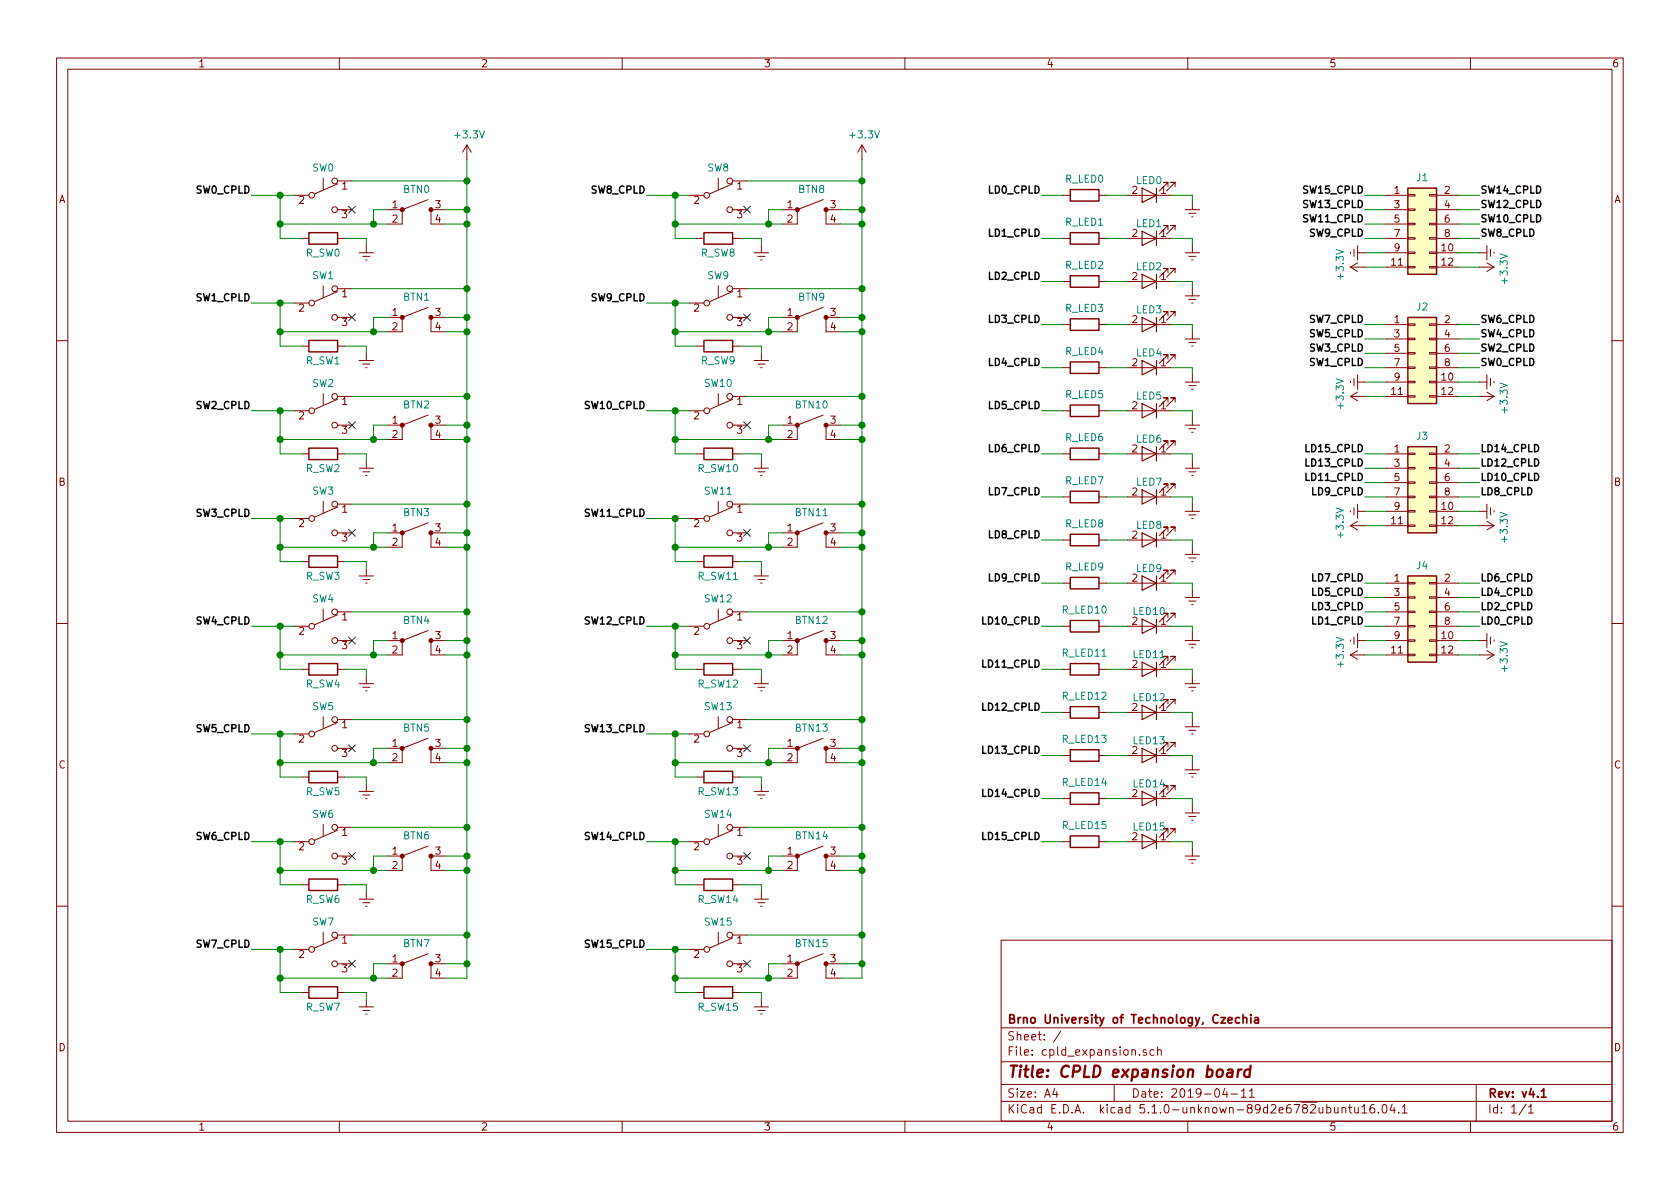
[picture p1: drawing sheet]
<svg xmlns="http://www.w3.org/2000/svg" width="297mm" height="210mm" viewBox="0 0 297 210" stroke-linecap="round" stroke-linejoin="round" font-family="sans-serif">
<g fill="none" stroke="#840000" stroke-width=".18">
<path d="M10 10.3h277v189.9h-277zM12 12.2h273v186.1h-273zM60 10.3v1.9M110 10.3v1.9M160 10.3v1.9M210 10.3v1.9M260 10.3v1.9M52.1 34.5h2.5M57.1 31.5v2M59.7 37.1h2.5M59.7 32.5l-4.1 1.8M59.7 32h2.5"/>
<path d="M68.6 37.1h2.5M71.1 37.1v2.5h-2.5M75.7 35.3l-4.6 1.8M78.7 37.1h-2.5v2.5h2.5M82.5 25.6l-.7 1.3M82.5 25.6v2.6M82.5 25.6l.8 1.3M121.9 34.5h2.6M127 31.5v2M129.5 37.1h2.6M129.5 32h2.6M129.5 32.5l-4 1.8"/>
<path d="M138.4 37.1h2.6M141 37.1v2.5h-2.6M145.5 35.3l-4.5 1.8M148.6 37.1h-2.6v2.5h2.6M152.4 25.6l-.8 1.3M152.4 25.6v2.6M152.4 25.6l.8 1.3M188 34.5h1.2M194.3 34.5h1.3M199.4 34.5h7.6M206.5 33v-.7h-.8h.8l-1.5 1.5M207.8 33v-.7h-.8h.8l-1.6 1.5"/>
<path d="M209.5 37.1h2.6M210.2 37.7h1.3M210.7 38.3h.2M210.8 35.8v1.3M245.1 34.5h3.8M245.1 37.1h3.8M245.1 39.6h3.8M248.9 39.5h1.3v.2h-1.3zM248.9 37h1.3v.2h-1.3zM248.9 34.4h1.3v.3h-1.3zM252.7 39.5h1.3v.2h-1.3zM252.7 37h1.3v.2h-1.3z"/>
<path d="M252.7 34.4h1.3v.3h-1.3zM254 34.5h3.8M254 37.1h3.8M254 39.6h3.8M52.1 53.6h2.5M53.3 42.2h1.3M57.1 50.5v2.1M59.7 42.2h1.3M59.7 51.6l-4.1 1.7M59.7 51h2.5M59.7 56.1h2.5M63.5 44.7h2.5"/>
<path d="M64.1 45.3h1.3M64.6 46h.3M64.8 43.4v1.3M68.6 56.1h2.5M71.1 56.1v2.6h-2.5M75.7 54.4l-4.6 1.7M78.7 56.1h-2.5v2.6h2.5M121.9 53.6h2.6M123.2 42.2h1.3M127 50.5v2.1M129.5 42.2h1.3M129.5 51h2.6"/>
<path d="M129.5 56.1h2.6M129.5 51.6l-4 1.7M133.3 44.7h2.6M134 45.3h1.3M134.5 46h.2M134.6 43.4v1.3M138.4 56.1h2.6M141 56.1v2.6h-2.6M145.5 54.4l-4.5 1.7M148.6 56.1h-2.6v2.6h2.6M188 57.4h1.2M188 42.2h1.2"/>
<path d="M188 49.8h1.2M194.3 57.4h1.3M194.3 42.2h1.3M194.3 49.8h1.3M199.4 57.4h7.6M199.4 42.2h7.6M199.4 49.8h7.6M206.5 55.9v-.8h-.8h.8l-1.5 1.5M206.5 48.3v-.8h-.8h.8l-1.5 1.5M206.5 40.6v-.7h-.8h.8l-1.5 1.5M207.8 55.9v-.8h-.8h.8l-1.6 1.5M207.8 48.3v-.8h-.8h.8l-1.6 1.5"/>
<path d="M207.8 40.6v-.7h-.8h.8l-1.6 1.5M209.5 44.7h2.6M209.5 59.9h2.6M209.5 52.3h2.6M210.2 45.3h1.3M210.2 53h1.3M210.7 53.6h.2M210.7 46h.2M210.8 43.4v1.3M210.8 51v1.3M210.8 58.7v1.2M238.8 44.6v.2"/>
<path d="M238.8 47.2h2.5M238.8 47.2l1.2 .8M239.4 44.1v1.2M240 43.4v2.6M240 44.7h1.3M240 46.5l-1.2 .7M245.1 47.2h3.8M245.1 44.7h3.8M245.1 57.4h3.8M245.1 59.9h3.8M245.1 42.2h3.8M248.9 59.8h1.3v.3h-1.3z"/>
<path d="M248.9 57.3h1.3v.2h-1.3zM248.9 47.1h1.3v.3h-1.3zM248.9 44.6h1.3v.2h-1.3zM248.9 42h1.3v.3h-1.3zM252.7 59.8h1.3v.3h-1.3zM252.7 57.3h1.3v.2h-1.3zM252.7 47.1h1.3v.3h-1.3zM252.7 44.6h1.3v.2h-1.3zM252.7 42h1.3v.3h-1.3zM254 47.2h3.8M254 44.7h3.8M254 57.4h3.8"/>
<path d="M254 59.9h3.8M254 42.2h3.8M261.6 47.2h2.6M261.6 44.7h1.3M262.9 43.4v2.6M262.9 46.5l1.3 .7M263.5 44.1v1.2M264.2 44.6v.2M264.2 47.2l-1.3 .8M10 60.2h2M52.1 72.6h2.5M53.3 61.2h1.3"/>
<path d="M57.1 69.6v2M59.7 70.1h2.5M59.7 61.2h1.3M59.7 75.2h2.5M59.7 70.6l-4.1 1.8M63.5 63.7h2.5M64.1 64.4h1.3M64.6 65h.3M64.8 62.5v1.2M68.6 75.2h2.5M71.1 75.2v2.5h-2.5M75.7 73.4l-4.6 1.8"/>
<path d="M78.7 75.2h-2.5v2.5h2.5M121.9 72.6h2.6M123.2 61.2h1.3M127 69.6v2M129.5 70.1h2.6M129.5 61.2h1.3M129.5 75.2h2.6M129.5 70.6l-4 1.8M133.3 63.7h2.6M134 64.4h1.3M134.5 65h.2M134.6 62.5v1.2"/>
<path d="M138.4 75.2h2.6M141 75.2v2.5h-2.6M145.5 73.4l-4.5 1.8M148.6 75.2h-2.6v2.5h2.6M188 65h1.2M188 72.6h1.2M194.3 65h1.3M194.3 72.6h1.3M199.4 65h7.6M199.4 72.6h7.6M206.5 78.7v-.7h-.8h.8l-1.5 1.5M206.5 71.1v-.7h-.8h.8l-1.5 1.5"/>
<path d="M206.5 63.5v-.8h-.8h.8l-1.5 1.6M207.8 78.7v-.7h-.8h.8l-1.6 1.5M207.8 71.1v-.7h-.8h.8l-1.6 1.5M207.8 63.5v-.8h-.8h.8l-1.6 1.6M209.5 67.6h2.6M209.5 75.2h2.6M210.2 75.8h1.3M210.2 68.2h1.3M210.2 60.6h1.3M210.7 61.2h.2M210.7 76.4h.2M210.7 68.8h.2"/>
<path d="M210.8 66.3v1.3M210.8 73.9v1.3M238.8 67.4v.3M238.8 70.1h2.5M238.8 70.1l1.2 .8M239.4 66.9v1.3M240 66.3v2.5M240 67.6h1.3M240 69.3l-1.2 .8M245.1 67.6h3.8M245.1 70.1h3.8M245.1 62.5h3.8"/>
<path d="M245.1 65h3.8M248.9 70h1.3v.2h-1.3zM248.9 67.4h1.3v.3h-1.3zM248.9 64.9h1.3v.2h-1.3zM248.9 62.4h1.3v.2h-1.3zM252.7 70h1.3v.2h-1.3zM252.7 67.4h1.3v.3h-1.3zM252.7 64.9h1.3v.2h-1.3zM252.7 62.4h1.3v.2h-1.3zM254 67.6h3.8M254 70.1h3.8M254 62.5h3.8"/>
<path d="M254 65h3.8M261.6 67.6h1.3M261.6 70.1h2.6M262.9 66.3v2.5M262.9 69.3l1.3 .8M263.5 66.9v1.3M264.2 67.4v.3M264.2 70.1l-1.3 .8M285 60.2h2M52.1 91.7h2.5M53.3 99.3h1.3M53.3 80.3h1.3"/>
<path d="M57.1 88.6v2.1M59.7 99.3h1.3M59.7 80.3h1.3M59.7 89.7l-4.1 1.7M59.7 89.1h2.5M59.7 94.2h2.5M63.5 82.8h2.5M64.1 83.4h1.3M64.6 84.1h.3M64.8 81.5v1.3M68.6 94.2h2.5M71.1 94.2v2.6h-2.5"/>
<path d="M75.7 92.5l-4.6 1.7M78.7 94.2h-2.5v2.6h2.5M121.9 91.7h2.6M123.2 99.3h1.3M123.2 80.3h1.3M127 88.6v2.1M129.5 99.3h1.3M129.5 80.3h1.3M129.5 89.1h2.6M129.5 94.2h2.6M129.5 89.7l-4 1.7M133.3 82.8h2.6"/>
<path d="M134 83.4h1.3M134.5 84.1h.2M134.6 81.5v1.3M138.4 94.2h2.6M141 94.2v2.6h-2.6M145.5 92.5l-4.5 1.7M148.6 94.2h-2.6v2.6h2.6M188 80.3h1.2M188 87.9h1.2M188 95.5h1.2M194.3 80.3h1.3M194.3 87.9h1.3"/>
<path d="M194.3 95.5h1.3M199.4 80.3h7.6M199.4 87.9h7.6M199.4 95.5h7.6M206.5 94v-.8h-.8h.8l-1.5 1.5M206.5 86.4v-.8h-.8h.8l-1.5 1.5M207.8 94v-.8h-.8h.8l-1.6 1.5M207.8 86.4v-.8h-.8h.8l-1.6 1.5M209.5 90.4h2.6M209.5 98h2.6M209.5 82.8h2.6M210.2 98.7h1.3"/>
<path d="M210.2 91.1h1.3M210.2 83.4h1.3M210.7 99.3h.2M210.7 91.7h.2M210.7 84.1h.2M210.8 81.5v1.3M210.8 89.1v1.3M210.8 96.8v1.2M238.8 90.3v.2M238.8 93h2.5M238.8 93l1.2 .7M239.4 89.8v1.3"/>
<path d="M240 89.1v2.6M240 90.4h1.3M240 92.2l-1.2 .8M245.1 90.4h3.8M245.1 93h3.8M245.1 80.3h3.8M245.1 82.8h3.8M245.1 85.3h3.8M245.1 87.9h3.8M248.9 92.8h1.3v.3h-1.3zM248.9 90.3h1.3v.2h-1.3zM248.9 87.8h1.3v.2h-1.3z"/>
<path d="M248.9 85.2h1.3v.3h-1.3zM248.9 82.7h1.3v.2h-1.3zM248.9 80.1h1.3v.3h-1.3zM252.7 92.8h1.3v.3h-1.3zM252.7 90.3h1.3v.2h-1.3zM252.7 87.8h1.3v.2h-1.3zM252.7 85.2h1.3v.3h-1.3zM252.7 82.7h1.3v.2h-1.3zM252.7 80.1h1.3v.3h-1.3zM254 90.4h3.8M254 93h3.8M254 80.3h3.8"/>
<path d="M254 82.8h3.8M254 85.3h3.8M254 87.9h3.8M261.6 90.4h1.3M261.6 93h2.6M262.9 89.1v2.6M262.9 92.2l1.3 .8M263.5 89.8v1.3M264.2 90.3v.2M264.2 93l-1.3 .7M10 110.3h2M52.1 110.7h2.5"/>
<path d="M53.3 118.4h1.3M57.1 107.7v2M59.7 113.3h2.5M59.7 118.4h1.3M59.7 108.2h2.5M59.7 108.7l-4.1 1.8M63.5 101.8h2.5M64.1 102.5h1.3M64.6 103.1h.3M64.8 100.6v1.2M64.8 119.6v1.3M68.6 113.3h2.5"/>
<path d="M71.1 113.3v2.5h-2.5M75.7 111.5l-4.6 1.8M78.7 113.3h-2.5v2.5h2.5M121.9 110.7h2.6M123.2 118.4h1.3M127 107.7v2M129.5 113.3h2.6M129.5 118.4h1.3M129.5 108.2h2.6M129.5 108.7l-4 1.8M133.3 101.8h2.6M134 102.5h1.3"/>
<path d="M134.5 103.1h.2M134.6 100.6v1.2M134.6 119.6v1.3M138.4 113.3h2.6M141 113.3v2.5h-2.6M145.5 111.5l-4.5 1.8M148.6 113.3h-2.6v2.5h2.6M188 118.4h1.2M188 103.1h1.2M188 110.7h1.2M194.3 118.4h1.3M194.3 103.1h1.3"/>
<path d="M194.3 110.7h1.3M199.4 118.4h7.6M199.4 103.1h7.6M199.4 110.7h7.6M206.5 116.8v-.7h-.8h.8l-1.5 1.5M206.5 109.2v-.7h-.8h.8l-1.5 1.5M206.5 101.6v-.8h-.8h.8l-1.5 1.6M207.8 116.8v-.7h-.8h.8l-1.6 1.5M207.8 109.2v-.7h-.8h.8l-1.6 1.5M207.8 101.6v-.8h-.8h.8l-1.6 1.6M209.5 113.3h2.6M209.5 105.7h2.6"/>
<path d="M210.2 113.9h1.3M210.2 106.3h1.3M210.7 114.5h.2M210.7 106.9h.2M210.8 104.4v1.3M210.8 112v1.3M210.8 119.6v1.3M238.8 113.2v.2M238.8 115.8h2.5M238.8 115.8l1.2 .8M239.4 112.6v1.3M240 113.3h1.3"/>
<path d="M240 112v2.5M240 115.1l-1.2 .7M245.1 113.3h3.8M245.1 115.8h3.8M245.1 103.1h3.8M245.1 105.7h3.8M245.1 108.2h3.8M245.1 110.7h3.8M248.9 115.7h1.3v.2h-1.3zM248.9 113.2h1.3v.2h-1.3zM248.9 110.6h1.3v.3h-1.3zM248.9 108.1h1.3v.2h-1.3z"/>
<path d="M248.9 105.5h1.3v.3h-1.3zM248.9 103h1.3v.2h-1.3zM252.7 115.7h1.3v.2h-1.3zM252.7 113.2h1.3v.2h-1.3zM252.7 110.6h1.3v.3h-1.3zM252.7 108.1h1.3v.2h-1.3zM252.7 105.5h1.3v.3h-1.3zM252.7 103h1.3v.2h-1.3zM254 113.3h3.8M254 115.8h3.8M254 103.1h3.8M254 105.7h3.8"/>
<path d="M254 108.2h3.8M254 110.7h3.8M261.6 113.3h1.3M261.6 115.8h2.6M262.9 112v2.5M262.9 115.1l1.3 .7M263.5 112.6v1.3M264.2 113.2v.2M264.2 115.8l-1.3 .8M285 110.3h2M52.1 129.8h2.5M53.3 137.4h1.3"/>
<path d="M57.1 126.7v2.1M59.7 137.4h1.3M59.7 127.8l-4.1 1.7M59.7 127.2h2.5M59.7 132.3h2.5M63.5 120.9h2.5M63.5 139.9h2.5M64.1 121.5h1.3M64.6 122.2h.3M64.8 138.7v1.2M68.6 132.3h2.5M71.1 132.3v2.6h-2.5"/>
<path d="M75.7 130.6l-4.6 1.7M78.7 132.3h-2.5v2.6h2.5M121.9 129.8h2.6M123.2 137.4h1.3M127 126.7v2.1M129.5 137.4h1.3M129.5 127.2h2.6M129.5 132.3h2.6M129.5 127.8l-4 1.7M133.3 120.9h2.6M133.3 139.9h2.6M134 121.5h1.3"/>
<path d="M134.5 122.2h.2M134.6 138.7v1.2M138.4 132.3h2.6M141 132.3v2.6h-2.6M145.5 130.6l-4.5 1.7M148.6 132.3h-2.6v2.6h2.6M188 133.6h1.2M188 126h1.2M194.3 133.6h1.3M194.3 126h1.3M199.4 133.6h7.6M199.4 126h7.6"/>
<path d="M206.5 139.7v-.8h-.8h.8l-1.5 1.6M206.5 132.1v-.8h-.8h.8l-1.5 1.5M206.5 124.5v-.8h-.8h.8l-1.5 1.5M207.8 139.7v-.8h-.8h.8l-1.6 1.6M207.8 132.1v-.8h-.8h.8l-1.6 1.5M207.8 124.5v-.8h-.8h.8l-1.6 1.5M209.5 136.1h2.6M209.5 128.5h2.6M209.5 120.9h2.6M210.2 136.8h1.3M210.2 129.2h1.3M210.2 121.5h1.3"/>
<path d="M210.7 137.4h.2M210.7 129.8h.2M210.7 122.2h.2M210.8 127.2v1.3M210.8 134.9v1.2M52.1 148.8h2.5M53.3 156.5h1.3M57.1 145.8v2M59.7 151.4h2.5M59.7 156.5h1.3M59.7 146.8l-4.1 1.8M59.7 146.3h2.5"/>
<path d="M63.5 159h2.5M64.1 140.6h1.3M64.1 159.6h1.3M64.6 141.2h.3M64.8 157.7v1.3M68.6 151.4h2.5M71.1 151.4v2.5h-2.5M75.7 149.6l-4.6 1.8M78.7 151.4h-2.5v2.5h2.5M121.9 148.8h2.6M123.2 156.5h1.3M127 145.8v2"/>
<path d="M129.5 151.4h2.6M129.5 156.5h1.3M129.5 146.3h2.6M129.5 146.8l-4 1.8M133.3 159h2.6M134 140.6h1.3M134 159.6h1.3M134.5 141.2h.2M134.6 157.7v1.3M138.4 151.4h2.6M141 151.4v2.5h-2.6M145.5 149.6l-4.5 1.8"/>
<path d="M148.6 151.4h-2.6v2.5h2.6M188 148.8h1.2M188 141.2h1.2M194.3 148.8h1.3M194.3 141.2h1.3M199.4 148.8h7.6M199.4 141.2h7.6M206.5 147.3v-.7h-.8h.8l-1.5 1.5M207.8 147.3v-.7h-.8h.8l-1.6 1.5M209.5 151.4h2.6M209.5 143.8h2.6M210.2 152h1.3"/>
<path d="M210.2 144.4h1.3M210.7 152.6h.2M210.7 145h.2M210.8 142.5v1.3M210.8 150.1v1.3M10 160.2h2M52.1 167.9h2.5M53.3 175.5h1.3M57.1 164.8v2.1M59.7 175.5h1.3M59.7 165.9l-4.1 1.7M59.7 165.3h2.5"/>
<path d="M59.7 170.4h2.5M63.5 178h2.5M64.1 178.7h1.3M64.6 160.3h.3M64.6 179.3h.3M64.8 176.8v1.2M68.6 170.4h2.5M71.1 170.4v2.6h-2.5M75.7 168.7l-4.6 1.7M78.7 170.4h-2.5v2.6h2.5M121.9 167.9h2.6M123.2 175.5h1.3"/>
<path d="M127 164.8v2.1M129.5 175.5h1.3M129.5 165.3h2.6M129.5 170.4h2.6M129.5 165.9l-4 1.7M133.3 178h2.6M134 178.7h1.3M134.5 160.3h.2M134.5 179.3h.2M134.6 176.8v1.2M138.4 170.4h2.6M141 170.4v2.6h-2.6"/>
<path d="M145.5 168.7l-4.5 1.7M148.6 170.4h-2.6v2.6h2.6M177 166.3h108v32h-108zM285 160.2h2M60 198.3v1.9M110 198.3v1.9M160 198.3v1.9M177 194.8h108M177 191.8h108M177 187.8h108M177 181.8h108M186.5 192.5l-.4 1h1"/>
<path d="M186.8 193v1M187.6 182.3l-1.3 2M197 191.8v3M201.5 186.5v.1M202.7 185.7a.37 .37 0 0 0-.6 .1l.1 .2 .5 .2 .1 .1-.3 .3-.4-.1M204 185.7l-.4-.1-.3 .3 .1 .6 .2 .1 .4-.1M204.7 185.7a.37 .37 0 0 1 .6 .1v.8M204.7 185.1v1.5M210 198.3v1.9M216.6 192.5l-.4 1h.9M216.9 193v1M217.7 193.5h1.1"/>
<path d="M219.5 193l.4-.5v1.5M219.5 194h.8M220.9 193l.4-.5v1.5M220.9 194h.9M235.9 195.8l.1 .9 .4 .1 .2-.1M236.6 195.8v1M237.3 196l.1-.1a.37 .37 0 0 1 .5 .1v.8M237.3 195.8v1M238.4 195.8h.6M238.7 195.3v1.3l.3 .2M239.5 195.8l.1 .9 .3 .1 .3-.1M240.2 195.8v1"/>
<path d="M240.8 195.8l.4-.5v1.5M240.8 196.8h.9M242.9 195.3a.59 .59 0 0 0-.7 .7l.1 .7 .2 .1 .5-.1 .1-.5-.2-.2-.4-.1-.3 .3M243.7 196.7v.1M244.5 195.5l.4-.2a.94 .94 0 0 1 0 1.5l-.5-.3v-.6zM246.2 195.2l-.4 1.1h.9M246.5 195.8v1M247.3 196.7v.1M247.9 195.8l.5-.5v1.5M247.9 196.8h.9M260 198.3v1.9M261 191.8v6.5"/>
<path d="M269.8 195.2l-1.2 2M270.3 195.8l.4-.5v1.5M270.3 196.8h.8"/>
<circle cx="55.1" cy="34.5" r=".51"/>
<circle cx="59.2" cy="32" r=".51"/>
<circle cx="59.2" cy="37.1" r=".51"/>
<circle cx="125" cy="34.5" r=".51"/>
<circle cx="129" cy="37.1" r=".51"/>
<circle cx="129" cy="32" r=".51"/>
<circle cx="55.1" cy="53.6" r=".51"/>
<circle cx="59.2" cy="56.1" r=".51"/>
<circle cx="59.2" cy="51" r=".51"/>
<circle cx="125" cy="53.6" r=".51"/>
<circle cx="129" cy="56.1" r=".51"/>
<circle cx="129" cy="51" r=".51"/>
<circle cx="55.1" cy="72.6" r=".51"/>
<circle cx="59.2" cy="75.2" r=".51"/>
<circle cx="59.2" cy="70.1" r=".51"/>
<circle cx="125" cy="72.6" r=".51"/>
<circle cx="129" cy="70.1" r=".51"/>
<circle cx="129" cy="75.2" r=".51"/>
<circle cx="55.1" cy="91.7" r=".51"/>
<circle cx="59.2" cy="94.2" r=".51"/>
<circle cx="59.2" cy="89.1" r=".51"/>
<circle cx="125" cy="91.7" r=".51"/>
<circle cx="129" cy="89.1" r=".51"/>
<circle cx="129" cy="94.2" r=".51"/>
<circle cx="55.1" cy="110.7" r=".51"/>
<circle cx="59.2" cy="108.2" r=".51"/>
<circle cx="59.2" cy="113.3" r=".51"/>
<circle cx="125" cy="110.7" r=".51"/>
<circle cx="129" cy="108.2" r=".51"/>
<circle cx="129" cy="113.3" r=".51"/>
<circle cx="55.1" cy="129.8" r=".51"/>
<circle cx="59.2" cy="127.2" r=".51"/>
<circle cx="59.2" cy="132.3" r=".51"/>
<circle cx="125" cy="129.8" r=".51"/>
<circle cx="129" cy="127.2" r=".51"/>
<circle cx="129" cy="132.3" r=".51"/>
<circle cx="55.1" cy="148.8" r=".51"/>
<circle cx="59.2" cy="151.4" r=".51"/>
<circle cx="59.2" cy="146.3" r=".51"/>
<circle cx="125" cy="148.8" r=".51"/>
<circle cx="129" cy="151.4" r=".51"/>
<circle cx="129" cy="146.3" r=".51"/>
<circle cx="55.1" cy="167.9" r=".51"/>
<circle cx="59.2" cy="170.4" r=".51"/>
<circle cx="59.2" cy="165.3" r=".51"/>
<circle cx="125" cy="167.9" r=".51"/>
<circle cx="129" cy="170.4" r=".51"/>
<circle cx="129" cy="165.3" r=".51"/>
</g>
<path d="M219.8 179.4v1.5M221.2 179.4v.2M221.2 179.9v1M219.2 180l-.5-.1-.3 .3 .2 .6h.6M219.8 180.1l.1-.1a.37 .37 0 0 1 .5 .1v.8M221.9 180h.5l.1 .9M222.5 180.3l-.5 .1a.29 .29 0 0 0-.2 .2 .29 .29 0 0 0 .2 .3l.5-.1M272.5 193l.4-.5v1.5M272.5 194h.9" fill="none" stroke="#840000" stroke-width=".3"/>
<path d="M217.1 189.2h.8l-.1 1.2M217.9 189.6l-.7 .1a.41 .41 0 0 0-.3 .3 .41 .41 0 0 0 .2 .4l.7-.1M218.9 189.1l-.1 1.3M219.5 189.1a.55 .55 0 0 0-.6 .4M221 189.2a.68 .68 0 0 0-1 .3v.8l.3 .1 .6-.1M221.1 188.4l-.2 2" fill="none" stroke="#840000" stroke-width=".41"/>
<g fill="none" stroke="#008400" stroke-width=".18">
<path d="M44.4 34.5h7.7M49.5 34.5v7.7h3.8M49.5 39.6h19.1M62.2 32h20.3M68.6 37.1h-2.6v2.5M78.7 37.1h3.8M78.7 39.6h3.8M82.5 28.2v144.8h-3.8M114.3 34.5h7.6M119.4 34.5v7.7h3.8M119.4 39.6h19M132.1 32h20.3"/>
<path d="M138.4 37.1h-2.5v2.5M148.6 37.1h3.8M148.6 39.6h3.8M152.4 28.2v144.8h-3.8M184.1 34.5h3.9M195.6 34.5h3.8M207 34.5h3.8v1.3M241.3 34.5h3.8M241.3 37.1h3.8M241.3 39.6h3.8M257.8 34.5h3.8M257.8 37.1h3.8"/>
<path d="M257.8 39.6h3.8M44.4 53.6h7.7M49.5 53.6v7.6h3.8M49.5 58.7h19.1M61 42.2h3.8v1.2M62.2 51h20.3M68.6 56.1h-2.6v2.6M78.7 56.1h3.8M78.7 58.7h3.8M114.3 53.6h7.6M119.4 58.7h19M119.4 53.6v7.6h3.8"/>
<path d="M130.8 42.2h3.8v1.2M132.1 51h20.3M138.4 56.1h-2.5v2.6M148.6 56.1h3.8M148.6 58.7h3.8M184.1 42.2h3.9M184.1 49.8h3.9M184.1 57.4h3.9M195.6 42.2h3.8M195.6 49.8h3.8M195.6 57.4h3.8M207 42.2h3.8v1.2"/>
<path d="M207 49.8h3.8v1.2M207 57.4h3.8v1.3M241.3 42.2h3.8M241.3 57.4h3.8M241.3 59.9h3.8M241.3 44.7h3.8M241.3 47.2h3.8M257.8 42.2h3.8M257.8 57.4h3.8M257.8 59.9h3.8M257.8 44.7h3.8M257.8 47.2h3.8"/>
<path d="M44.4 72.6h7.7M49.5 72.6v7.7h3.8M49.5 77.7h19.1M61 61.2h3.8v1.3M62.2 70.1h20.3M68.6 75.2h-2.6v2.5M78.7 75.2h3.8M78.7 77.7h3.8M114.3 72.6h7.6M119.4 72.6v7.7h3.8M119.4 77.7h19M130.8 61.2h3.8v1.3"/>
<path d="M132.1 70.1h20.3M138.4 75.2h-2.5v2.5M148.6 75.2h3.8M148.6 77.7h3.8M184.1 65h3.9M184.1 72.6h3.9M195.6 65h3.8M195.6 72.6h3.8M207 65h3.8v1.3M207 72.6h3.8v1.3M241.3 65h3.8M241.3 62.5h3.8"/>
<path d="M241.3 70.1h3.8M241.3 67.6h3.8M257.8 65h3.8M257.8 62.5h3.8M257.8 70.1h3.8M257.8 67.6h3.8M44.4 91.7h7.7M49.5 91.7v7.6h3.8M49.5 96.8h19.1M61 80.3h3.8v1.2M61 99.3h3.8v1.3M62.2 89.1h20.3"/>
<path d="M68.6 94.2h-2.6v2.6M78.7 94.2h3.8M78.7 96.8h3.8M114.3 91.7h7.6M119.4 96.8h19M119.4 91.7v7.6h3.8M130.8 80.3h3.8v1.2M130.8 99.3h3.8v1.3M132.1 89.1h20.3M138.4 94.2h-2.5v2.6M148.6 94.2h3.8M148.6 96.8h3.8"/>
<path d="M184.1 80.3h3.9M184.1 87.9h3.9M184.1 95.5h3.9M195.6 80.3h3.8M195.6 87.9h3.8M195.6 95.5h3.8M207 80.3h3.8v1.2M207 87.9h3.8v1.2M207 95.5h3.8v1.3M241.3 80.3h3.8M241.3 87.9h3.8M241.3 82.8h3.8"/>
<path d="M241.3 85.3h3.8M241.3 93h3.8M241.3 90.4h3.8M257.8 80.3h3.8M257.8 87.9h3.8M257.8 82.8h3.8M257.8 85.3h3.8M257.8 93h3.8M257.8 90.4h3.8M44.4 110.7h7.7M49.5 110.7v7.7h3.8M49.5 115.8h19.1"/>
<path d="M61 118.4h3.8v1.2M62.2 108.2h20.3M68.6 113.3h-2.6v2.5M78.7 113.3h3.8M78.7 115.8h3.8M114.3 110.7h7.6M119.4 110.7v7.7h3.8M119.4 115.8h19M130.8 118.4h3.8v1.2M132.1 108.2h20.3M138.4 113.3h-2.5v2.5M148.6 113.3h3.8"/>
<path d="M148.6 115.8h3.8M184.1 103.1h3.9M184.1 110.7h3.9M184.1 118.4h3.9M195.6 103.1h3.8M195.6 110.7h3.8M195.6 118.4h3.8M207 103.1h3.8v1.3M207 110.7h3.8v1.3M207 118.4h3.8v1.2M241.3 103.1h3.8M241.3 110.7h3.8"/>
<path d="M241.3 105.7h3.8M241.3 108.2h3.8M241.3 113.3h3.8M241.3 115.8h3.8M257.8 103.1h3.8M257.8 110.7h3.8M257.8 105.7h3.8M257.8 108.2h3.8M257.8 113.3h3.8M257.8 115.8h3.8M44.4 129.8h7.7M49.5 129.8v7.6h3.8"/>
<path d="M49.5 134.9h19.1M61 137.4h3.8v1.3M62.2 127.2h20.3M68.6 132.3h-2.6v2.6M78.7 132.3h3.8M78.7 134.9h3.8M114.3 129.8h7.6M119.4 134.9h19M119.4 129.8v7.6h3.8M130.8 137.4h3.8v1.3M132.1 127.2h20.3M138.4 132.3h-2.5v2.6"/>
<path d="M148.6 132.3h3.8M148.6 134.9h3.8M184.1 126h3.9M184.1 133.6h3.9M195.6 126h3.8M195.6 133.6h3.8M207 126h3.8v1.2M207 133.6h3.8v1.3M44.4 148.8h7.7M49.5 148.8v7.7h3.8M49.5 153.9h19.1M61 156.5h3.8v1.2"/>
<path d="M62.2 146.3h20.3M68.6 151.4h-2.6v2.5M78.7 151.4h3.8M78.7 153.9h3.8M114.3 148.8h7.6M119.4 153.9h19M119.4 148.8v7.7h3.8M130.8 156.5h3.8v1.2M132.1 146.3h20.3M138.4 151.4h-2.5v2.5M148.6 151.4h3.8M148.6 153.9h3.8"/>
<path d="M184.1 141.2h3.9M184.1 148.8h3.9M195.6 141.2h3.8M195.6 148.8h3.8M207 141.2h3.8v1.3M207 148.8h3.8v1.3M44.4 167.9h7.7M49.5 167.9v7.6h3.8M49.5 173h19.1M61 175.5h3.8v1.3M62.2 165.3h20.3M68.6 170.4h-2.6v2.6"/>
<path d="M78.7 170.4h3.8M114.3 167.9h7.6M119.4 173h19M119.4 167.9v7.6h3.8M130.8 175.5h3.8v1.3M132.1 165.3h20.3M138.4 170.4h-2.5v2.6M148.6 170.4h3.8"/>
</g>
<g fill="#008400" stroke="#008400" stroke-width=".25">
<circle cx="82.6" cy="32" r=".51"/>
<circle cx="49.5" cy="34.5" r=".51"/>
<circle cx="49.5" cy="39.6" r=".51"/>
<circle cx="49.5" cy="53.6" r=".51"/>
<circle cx="82.6" cy="51" r=".51"/>
<circle cx="82.6" cy="39.6" r=".51"/>
<circle cx="66" cy="39.6" r=".51"/>
<circle cx="82.6" cy="37.1" r=".51"/>
<circle cx="82.6" cy="56.1" r=".51"/>
<circle cx="66" cy="58.7" r=".51"/>
<circle cx="49.5" cy="58.7" r=".51"/>
<circle cx="49.5" cy="72.6" r=".51"/>
<circle cx="82.6" cy="70.1" r=".51"/>
<circle cx="82.6" cy="75.2" r=".51"/>
<circle cx="66" cy="77.7" r=".51"/>
<circle cx="49.5" cy="77.7" r=".51"/>
<circle cx="49.5" cy="91.7" r=".51"/>
<circle cx="82.6" cy="89.1" r=".51"/>
<circle cx="82.6" cy="94.2" r=".51"/>
<circle cx="66" cy="96.8" r=".51"/>
<circle cx="49.5" cy="96.8" r=".51"/>
<circle cx="82.6" cy="58.7" r=".51"/>
<circle cx="82.6" cy="77.7" r=".51"/>
<circle cx="49.5" cy="110.7" r=".51"/>
<circle cx="82.6" cy="108.2" r=".51"/>
<circle cx="82.6" cy="113.3" r=".51"/>
<circle cx="66" cy="115.8" r=".51"/>
<circle cx="49.5" cy="115.8" r=".51"/>
<circle cx="82.6" cy="96.8" r=".51"/>
<circle cx="49.5" cy="129.8" r=".51"/>
<circle cx="82.6" cy="127.2" r=".51"/>
<circle cx="82.6" cy="132.3" r=".51"/>
<circle cx="66" cy="134.9" r=".51"/>
<circle cx="49.5" cy="134.9" r=".51"/>
<circle cx="82.6" cy="115.8" r=".51"/>
<circle cx="49.5" cy="148.8" r=".51"/>
<circle cx="82.6" cy="146.3" r=".51"/>
<circle cx="82.6" cy="151.4" r=".51"/>
<circle cx="66" cy="153.9" r=".51"/>
<circle cx="49.5" cy="153.9" r=".51"/>
<circle cx="82.6" cy="134.9" r=".51"/>
<circle cx="49.5" cy="167.9" r=".51"/>
<circle cx="82.6" cy="165.3" r=".51"/>
<circle cx="82.6" cy="170.4" r=".51"/>
<circle cx="66" cy="173" r=".51"/>
<circle cx="49.5" cy="173" r=".51"/>
<circle cx="82.6" cy="153.9" r=".51"/>
<circle cx="152.4" cy="32" r=".51"/>
<circle cx="119.4" cy="34.5" r=".51"/>
<circle cx="119.4" cy="39.6" r=".51"/>
<circle cx="119.4" cy="53.6" r=".51"/>
<circle cx="152.4" cy="51" r=".51"/>
<circle cx="152.4" cy="39.6" r=".51"/>
<circle cx="135.9" cy="39.6" r=".51"/>
<circle cx="152.4" cy="37.1" r=".51"/>
<circle cx="152.4" cy="56.1" r=".51"/>
<circle cx="135.9" cy="58.7" r=".51"/>
<circle cx="119.4" cy="58.7" r=".51"/>
<circle cx="119.4" cy="72.6" r=".51"/>
<circle cx="152.4" cy="70.1" r=".51"/>
<circle cx="152.4" cy="75.2" r=".51"/>
<circle cx="135.9" cy="77.7" r=".51"/>
<circle cx="119.4" cy="77.7" r=".51"/>
<circle cx="119.4" cy="91.7" r=".51"/>
<circle cx="152.4" cy="89.1" r=".51"/>
<circle cx="152.4" cy="94.2" r=".51"/>
<circle cx="135.9" cy="96.8" r=".51"/>
<circle cx="119.4" cy="96.8" r=".51"/>
<circle cx="152.4" cy="58.7" r=".51"/>
<circle cx="152.4" cy="77.7" r=".51"/>
<circle cx="119.4" cy="110.7" r=".51"/>
<circle cx="152.4" cy="108.2" r=".51"/>
<circle cx="152.4" cy="113.3" r=".51"/>
<circle cx="135.9" cy="115.8" r=".51"/>
<circle cx="119.4" cy="115.8" r=".51"/>
<circle cx="152.4" cy="96.8" r=".51"/>
<circle cx="119.4" cy="129.8" r=".51"/>
<circle cx="152.4" cy="127.2" r=".51"/>
<circle cx="152.4" cy="132.3" r=".51"/>
<circle cx="135.9" cy="134.9" r=".51"/>
<circle cx="119.4" cy="134.9" r=".51"/>
<circle cx="152.4" cy="115.8" r=".51"/>
<circle cx="119.4" cy="148.8" r=".51"/>
<circle cx="152.4" cy="146.3" r=".51"/>
<circle cx="152.4" cy="151.4" r=".51"/>
<circle cx="135.9" cy="153.9" r=".51"/>
<circle cx="119.4" cy="153.9" r=".51"/>
<circle cx="152.4" cy="134.9" r=".51"/>
<circle cx="119.4" cy="167.9" r=".51"/>
<circle cx="152.4" cy="165.3" r=".51"/>
<circle cx="152.4" cy="170.4" r=".51"/>
<circle cx="135.9" cy="173" r=".51"/>
<circle cx="119.4" cy="173" r=".51"/>
<circle cx="152.4" cy="153.9" r=".51"/>
</g>
<g fill="none" stroke="#000084" stroke-width=".18">
<path d="M61.6 36.5l1.2 1.2M62.8 36.5l-1.2 1.2M131.5 36.5l1.2 1.2M132.7 36.5l-1.2 1.2M61.6 55.5l1.2 1.2M62.8 55.5l-1.2 1.2M131.5 55.5l1.2 1.2M132.7 55.5l-1.2 1.2M61.6 74.6l1.2 1.2M62.8 74.6l-1.2 1.2M131.5 74.6l1.2 1.2M132.7 74.6l-1.2 1.2"/>
<path d="M61.6 93.6l1.2 1.2M62.8 93.6l-1.2 1.2M131.5 93.6l1.2 1.2M132.7 93.6l-1.2 1.2M61.6 112.7l1.2 1.2M62.8 112.7l-1.2 1.2M131.5 112.7l1.2 1.2M132.7 112.7l-1.2 1.2M61.6 131.7l1.2 1.2M62.8 131.7l-1.2 1.2M131.5 131.7l1.2 1.2M132.7 131.7l-1.2 1.2"/>
<path d="M61.6 150.8l1.2 1.2M62.8 150.8l-1.2 1.2M131.5 150.8l1.2 1.2M132.7 150.8l-1.2 1.2M61.6 169.8l1.2 1.2M62.8 169.8l-1.2 1.2M131.5 169.8l1.2 1.2M132.7 169.8l-1.2 1.2"/>
</g>
<g fill="none" stroke="#840000" stroke-width=".25">
<path d="M189.2 33.5h5.1v2.1h-5.1zM248.9 33.3h5.1v15.2h-5.1zM54.6 41.1h5.1v2.1h-5.1zM124.5 41.1h5v2.1h-5zM189.2 56.4h5.1v2h-5.1zM189.2 48.8h5.1v2h-5.1zM189.2 41.1h5.1v2.1h-5.1zM248.9 56.1h5.1v15.3h-5.1zM54.6 60.2h5.1v2h-5.1zM54.6 79.2h5.1v2.1h-5.1zM124.5 60.2h5v2h-5zM124.5 79.2h5v2.1h-5z"/>
<path d="M189.2 79.2h5.1v2.1h-5.1zM189.2 71.6h5.1v2.1h-5.1zM189.2 64h5.1v2h-5.1zM248.9 79h5.1v15.2h-5.1zM54.6 98.3h5.1v2h-5.1zM124.5 98.3h5v2h-5zM189.2 94.5h5.1v2h-5.1zM189.2 86.9h5.1v2h-5.1zM54.6 117.3h5.1v2.1h-5.1zM124.5 117.3h5v2.1h-5zM189.2 117.3h5.1v2.1h-5.1zM189.2 109.7h5.1v2.1h-5.1z"/>
<path d="M189.2 102.1h5.1v2h-5.1zM248.9 101.8h5.1v15.3h-5.1zM54.6 136.4h5.1v2h-5.1zM124.5 136.4h5v2h-5zM189.2 132.6h5.1v2h-5.1zM189.2 125h5.1v2h-5.1zM54.6 155.4h5.1v2.1h-5.1zM124.5 155.4h5v2.1h-5zM189.2 147.8h5.1v2.1h-5.1zM189.2 140.2h5.1v2h-5.1zM54.6 174.5h5.1v2h-5.1zM124.5 174.5h5v2h-5z"/>
</g>
<g fill="#ffffc2" stroke="#ffffc2" stroke-width=".18">
<path d="M248.9 101.8h5.1v15.3h-5.1z"/>
<path d="M248.9 79h5.1v15.2h-5.1z"/>
<path d="M248.9 56.1h5.1v15.3h-5.1z"/>
<path d="M248.9 33.3h5.1v15.2h-5.1z"/>
</g>
<g fill="none" stroke="#840000" stroke-width=".2">
<path d="M201.9 33.3l2.6 1.2-2.6 1.3zM204.5 33.3v2.5M201.9 56.1l2.6 1.3-2.6 1.3zM201.9 48.5l2.6 1.3-2.6 1.2zM201.9 40.9l2.6 1.3-2.6 1.2zM204.5 40.9v2.5M204.5 48.5v2.5M204.5 56.1v2.6M201.9 79l2.6 1.3-2.6 1.2zM201.9 71.4l2.6 1.2-2.6 1.3zM201.9 63.7l2.6 1.3-2.6 1.3zM204.5 63.7v2.6"/>
<path d="M204.5 71.4v2.5M204.5 79v2.5M201.9 94.2l2.6 1.3-2.6 1.3zM201.9 86.6l2.6 1.3-2.6 1.2zM204.5 86.6v2.5M204.5 94.2v2.6M201.9 117.1l2.6 1.3-2.6 1.2zM201.9 109.5l2.6 1.2-2.6 1.3zM201.9 101.8l2.6 1.3-2.6 1.3zM204.5 101.8v2.6M204.5 109.5v2.5M204.5 117.1v2.5"/>
<path d="M201.9 139.9l2.6 1.3-2.6 1.3zM201.9 132.3l2.6 1.3-2.6 1.3zM201.9 124.7l2.6 1.3-2.6 1.2zM204.5 124.7v2.5M204.5 132.3v2.6M204.5 139.9v2.6M201.9 147.6l2.6 1.2-2.6 1.3zM204.5 147.6v2.5"/>
</g>
<g fill="#840000" stroke="#840000" stroke-width=".18">
<circle cx="71.1" cy="37.1" r=".36"/>
<circle cx="76.2" cy="37.1" r=".36"/>
<circle cx="71.1" cy="56.1" r=".36"/>
<circle cx="76.2" cy="56.1" r=".36"/>
<circle cx="71.1" cy="75.2" r=".36"/>
<circle cx="76.2" cy="75.2" r=".36"/>
<circle cx="71.1" cy="94.2" r=".36"/>
<circle cx="76.2" cy="94.2" r=".36"/>
<circle cx="71.1" cy="113.3" r=".36"/>
<circle cx="76.2" cy="113.3" r=".36"/>
<circle cx="71.1" cy="132.3" r=".36"/>
<circle cx="76.2" cy="132.3" r=".36"/>
<circle cx="71.1" cy="151.4" r=".36"/>
<circle cx="76.2" cy="151.4" r=".36"/>
<circle cx="71.1" cy="170.4" r=".36"/>
<circle cx="76.2" cy="170.4" r=".36"/>
<circle cx="141" cy="37.1" r=".36"/>
<circle cx="146" cy="37.1" r=".36"/>
<circle cx="141" cy="56.1" r=".36"/>
<circle cx="146" cy="56.1" r=".36"/>
<circle cx="141" cy="75.2" r=".36"/>
<circle cx="146" cy="75.2" r=".36"/>
<circle cx="141" cy="94.2" r=".36"/>
<circle cx="146" cy="94.2" r=".36"/>
<circle cx="141" cy="113.3" r=".36"/>
<circle cx="146" cy="113.3" r=".36"/>
<circle cx="141" cy="132.3" r=".36"/>
<circle cx="146" cy="132.3" r=".36"/>
<circle cx="141" cy="151.4" r=".36"/>
<circle cx="146" cy="151.4" r=".36"/>
<circle cx="141" cy="170.4" r=".36"/>
<circle cx="146" cy="170.4" r=".36"/>
</g>
<text font-size="2.8" fill="#840000" x="178" y="190.5">Title: CPLD expansion board</text>
<g font-size="2.1" fill="#840000">
<text x="178" y="184">Sheet: /</text>
<text x="178" y="181">Brno University of Technology, Czechia</text>
<text x="178" y="186.7">File: cpld_expansion.sch</text>
<text x="178" y="196.9">KiCad E.D.A. kicad 5.1.0-unknown-89d2e6782ubuntu16.04.1</text>
<text x="178" y="194.1">Size: A4</text>
<text x="200" y="194.1">Date: 2019-04-11</text>
<text x="263" y="194.1">Rev: v4.1</text>
<text x="263" y="196.9">Id: 1/1</text>
</g>
<g font-size="1.8" fill="#840000">
<text x="35" y="11.9">1</text>
<text x="85" y="11.9">2</text>
<text x="135" y="11.9">3</text>
<text x="185" y="11.9">4</text>
<text x="235" y="11.9">5</text>
<text x="285" y="11.9">6</text>
<text x="10.4" y="35.9">A</text>
<text x="60.5" y="33.5">1</text>
<text x="130.3" y="33.5">1</text>
<text x="200.2" y="34.3">2</text>
<text x="205.3" y="34.3">1</text>
<text x="246.5" y="34.3">1</text>
<text x="255.4" y="34.3">2</text>
<text x="285.4" y="35.9">A</text>
<text x="52.9" y="36.1">2</text>
<text x="60.5" y="38.6">3</text>
<text x="69.4" y="36.8">1</text>
<text x="69.4" y="39.4">2</text>
<text x="77" y="36.8">3</text>
<text x="77" y="39.4">4</text>
<text x="122.7" y="36.1">2</text>
<text x="130.3" y="38.6">3</text>
<text x="139.2" y="36.8">1</text>
<text x="139.2" y="39.4">2</text>
<text x="146.8" y="36.8">3</text>
<text x="146.8" y="39.4">4</text>
<text x="200.2" y="41.9">2</text>
<text x="205.3" y="41.9">1</text>
<text x="246.5" y="36.8">3</text>
<text x="246.5" y="39.4">5</text>
<text x="246.5" y="41.9">7</text>
<text x="255.4" y="36.8">4</text>
<text x="255.4" y="39.4">6</text>
<text x="255.4" y="41.9">8</text>
<text x="246" y="47">11</text>
<text x="246.5" y="44.4">9</text>
<text x="254.9" y="44.4">10</text>
<text x="254.9" y="47">12</text>
<text x="60.5" y="52.6">1</text>
<text x="130.3" y="52.6">1</text>
<text x="200.2" y="49.5">2</text>
<text x="205.3" y="49.5">1</text>
<text x="52.9" y="55.1">2</text>
<text x="60.5" y="57.7">3</text>
<text x="69.4" y="55.9">1</text>
<text x="69.4" y="58.4">2</text>
<text x="77" y="55.9">3</text>
<text x="77" y="58.4">4</text>
<text x="122.7" y="55.1">2</text>
<text x="130.3" y="57.7">3</text>
<text x="139.2" y="55.9">1</text>
<text x="139.2" y="58.4">2</text>
<text x="146.8" y="55.9">3</text>
<text x="146.8" y="58.4">4</text>
<text x="200.2" y="57.1">2</text>
<text x="205.3" y="57.1">1</text>
<text x="246.5" y="57.1">1</text>
<text x="246.5" y="59.7">3</text>
<text x="255.4" y="57.1">2</text>
<text x="255.4" y="59.7">4</text>
<text x="200.2" y="64.8">2</text>
<text x="205.3" y="64.8">1</text>
<text x="246.5" y="62.2">5</text>
<text x="246.5" y="64.8">7</text>
<text x="255.4" y="62.2">6</text>
<text x="255.4" y="64.8">8</text>
<text x="60.5" y="71.6">1</text>
<text x="130.3" y="71.6">1</text>
<text x="246" y="69.8">11</text>
<text x="246.5" y="67.3">9</text>
<text x="254.9" y="67.3">10</text>
<text x="254.9" y="69.8">12</text>
<text x="52.9" y="74.2">2</text>
<text x="60.5" y="76.7">3</text>
<text x="69.4" y="74.9">1</text>
<text x="69.4" y="77.5">2</text>
<text x="77" y="74.9">3</text>
<text x="77" y="77.5">4</text>
<text x="122.7" y="74.2">2</text>
<text x="130.3" y="76.7">3</text>
<text x="139.2" y="74.9">1</text>
<text x="139.2" y="77.5">2</text>
<text x="146.8" y="74.9">3</text>
<text x="146.8" y="77.5">4</text>
<text x="200.2" y="72.4">2</text>
<text x="205.3" y="72.4">1</text>
<text x="200.2" y="80">2</text>
<text x="205.3" y="80">1</text>
<text x="246.5" y="80">1</text>
<text x="246.5" y="82.5">3</text>
<text x="255.4" y="80">2</text>
<text x="255.4" y="82.5">4</text>
<text x="10.4" y="85.9">B</text>
<text x="200.2" y="87.6">2</text>
<text x="205.3" y="87.6">1</text>
<text x="246.5" y="85.1">5</text>
<text x="246.5" y="87.6">7</text>
<text x="255.4" y="85.1">6</text>
<text x="255.4" y="87.6">8</text>
<text x="285.4" y="85.9">B</text>
<text x="52.9" y="93.2">2</text>
<text x="60.5" y="90.7">1</text>
<text x="60.5" y="95.8">3</text>
<text x="69.4" y="94">1</text>
<text x="77" y="94">3</text>
<text x="122.7" y="93.2">2</text>
<text x="130.3" y="90.7">1</text>
<text x="130.3" y="95.8">3</text>
<text x="139.2" y="94">1</text>
<text x="146.8" y="94">3</text>
<text x="200.2" y="95.2">2</text>
<text x="205.3" y="95.2">1</text>
<text x="246" y="92.7">11</text>
<text x="246.5" y="90.2">9</text>
<text x="254.9" y="90.2">10</text>
<text x="254.9" y="92.7">12</text>
<text x="69.4" y="96.5">2</text>
<text x="77" y="96.5">4</text>
<text x="139.2" y="96.5">2</text>
<text x="146.8" y="96.5">4</text>
<text x="200.2" y="102.9">2</text>
<text x="205.3" y="102.9">1</text>
<text x="246.5" y="102.9">1</text>
<text x="246.5" y="105.4">3</text>
<text x="246.5" y="107.9">5</text>
<text x="255.4" y="102.9">2</text>
<text x="255.4" y="105.4">4</text>
<text x="255.4" y="107.9">6</text>
<text x="52.9" y="112.3">2</text>
<text x="60.5" y="109.7">1</text>
<text x="69.4" y="113">1</text>
<text x="77" y="113">3</text>
<text x="122.7" y="112.3">2</text>
<text x="130.3" y="109.7">1</text>
<text x="139.2" y="113">1</text>
<text x="146.8" y="113">3</text>
<text x="200.2" y="110.5">2</text>
<text x="205.3" y="110.5">1</text>
<text x="246.5" y="110.5">7</text>
<text x="246.5" y="113">9</text>
<text x="254.9" y="113">10</text>
<text x="255.4" y="110.5">8</text>
<text x="60.5" y="114.8">3</text>
<text x="69.4" y="115.6">2</text>
<text x="77" y="115.6">4</text>
<text x="130.3" y="114.8">3</text>
<text x="139.2" y="115.6">2</text>
<text x="146.8" y="115.6">4</text>
<text x="200.2" y="118.1">2</text>
<text x="246" y="115.6">11</text>
<text x="254.9" y="115.6">12</text>
<text x="200.2" y="125.7">2</text>
<text x="205.3" y="125.7">1</text>
<text x="52.9" y="131.3">2</text>
<text x="60.5" y="128.8">1</text>
<text x="122.7" y="131.3">2</text>
<text x="130.3" y="128.8">1</text>
<text x="10.4" y="135.9">C</text>
<text x="60.5" y="133.9">3</text>
<text x="69.4" y="132.1">1</text>
<text x="69.4" y="134.6">2</text>
<text x="77" y="132.1">3</text>
<text x="77" y="134.6">4</text>
<text x="130.3" y="133.9">3</text>
<text x="139.2" y="132.1">1</text>
<text x="139.2" y="134.6">2</text>
<text x="146.8" y="132.1">3</text>
<text x="146.8" y="134.6">4</text>
<text x="200.2" y="133.3">2</text>
<text x="205.3" y="133.3">1</text>
<text x="285.4" y="135.9">C</text>
<text x="200.2" y="141">2</text>
<text x="205.3" y="141">1</text>
<text x="60.5" y="147.8">1</text>
<text x="130.3" y="147.8">1</text>
<text x="200.2" y="148.6">2</text>
<text x="205.3" y="148.6">1</text>
<text x="52.9" y="150.4">2</text>
<text x="60.5" y="152.9">3</text>
<text x="69.4" y="151.1">1</text>
<text x="69.4" y="153.7">2</text>
<text x="77" y="151.1">3</text>
<text x="77" y="153.7">4</text>
<text x="122.7" y="150.4">2</text>
<text x="130.3" y="152.9">3</text>
<text x="139.2" y="151.1">1</text>
<text x="139.2" y="153.7">2</text>
<text x="146.8" y="151.1">3</text>
<text x="146.8" y="153.7">4</text>
<text x="60.5" y="166.9">1</text>
<text x="130.3" y="166.9">1</text>
<text x="52.9" y="169.4">2</text>
<text x="60.5" y="172">3</text>
<text x="69.4" y="170.2">1</text>
<text x="69.4" y="172.7">2</text>
<text x="77" y="170.2">3</text>
<text x="77" y="172.7">4</text>
<text x="122.7" y="169.4">2</text>
<text x="130.3" y="172">3</text>
<text x="139.2" y="170.2">1</text>
<text x="139.2" y="172.7">2</text>
<text x="146.8" y="170.2">3</text>
<text x="146.8" y="172.7">4</text>
<text x="10.4" y="185.9">D</text>
<text x="285.4" y="185.9">D</text>
<text x="35" y="199.9">1</text>
<text x="85" y="199.9">2</text>
<text x="135" y="199.9">3</text>
<text x="185" y="199.9">4</text>
<text x="235" y="199.9">5</text>
<text x="285" y="199.9">6</text>
</g>
<g font-size="1.8" fill="#008484">
<text x="80.6" y="24.5">+3.3V</text>
<text x="150.4" y="24.5">+3.3V</text>
<text x="55.2" y="30.3">SW0</text>
<text x="71.3" y="34.1">BTN0</text>
<text x="125.1" y="30.3">SW8</text>
<text x="141.2" y="34.1">BTN8</text>
<text x="188.4" y="32.3">R_LED0</text>
<text x="200.9" y="32.6">LED0</text>
<text x="250.5" y="32">J1</text>
<text x="188.4" y="39.9">R_LED1</text>
<text x="200.9" y="40.2">LED1</text>
<text x="54.1" y="45.4">R_SW0</text>
<text x="124" y="45.4">R_SW8</text>
<text x="188.4" y="47.5">R_LED2</text>
<text x="200.9" y="47.8">LED2</text>
<text x="55.2" y="49.4">SW1</text>
<text x="71.3" y="53.2">BTN1</text>
<text x="125.1" y="49.4">SW9</text>
<text x="141.2" y="53.2">BTN9</text>
<text x="237.6" y="49.2" transform="rotate(-90 237.6 49.2)">+3.3V</text>
<text x="266.6" y="50" transform="rotate(-90 266.6 50)">+3.3V</text>
<text x="188.4" y="55.2">R_LED3</text>
<text x="200.9" y="55.4">LED3</text>
<text x="250.5" y="54.9">J2</text>
<text x="54.1" y="64.4">R_SW1</text>
<text x="124" y="64.4">R_SW9</text>
<text x="188.4" y="62.8">R_LED4</text>
<text x="200.9" y="63">LED4</text>
<text x="55.2" y="68.4">SW2</text>
<text x="124.6" y="68.4">SW10</text>
<text x="188.4" y="70.4">R_LED5</text>
<text x="200.9" y="70.7">LED5</text>
<text x="71.3" y="72.2">BTN2</text>
<text x="140.7" y="72.2">BTN10</text>
<text x="237.6" y="72.1" transform="rotate(-90 237.6 72.1)">+3.3V</text>
<text x="250.5" y="77.8">J3</text>
<text x="266.6" y="72.8" transform="rotate(-90 266.6 72.8)">+3.3V</text>
<text x="54.1" y="83.5">R_SW2</text>
<text x="123.5" y="83.5">R_SW10</text>
<text x="188.4" y="78">R_LED6</text>
<text x="200.9" y="78.3">LED6</text>
<text x="55.2" y="87.5">SW3</text>
<text x="124.6" y="87.5">SW11</text>
<text x="188.4" y="85.6">R_LED7</text>
<text x="200.9" y="85.9">LED7</text>
<text x="71.3" y="91.3">BTN3</text>
<text x="140.7" y="91.3">BTN11</text>
<text x="188.4" y="93.3">R_LED8</text>
<text x="200.9" y="93.5">LED8</text>
<text x="237.6" y="94.9" transform="rotate(-90 237.6 94.9)">+3.3V</text>
<text x="266.6" y="95.7" transform="rotate(-90 266.6 95.7)">+3.3V</text>
<text x="188.4" y="100.9">R_LED9</text>
<text x="200.9" y="101.1">LED9</text>
<text x="250.5" y="100.6">J4</text>
<text x="54.1" y="102.5">R_SW3</text>
<text x="55.2" y="106.5">SW4</text>
<text x="123.5" y="102.5">R_SW11</text>
<text x="124.6" y="106.5">SW12</text>
<text x="71.3" y="110.3">BTN4</text>
<text x="140.7" y="110.3">BTN12</text>
<text x="187.9" y="108.5">R_LED10</text>
<text x="200.4" y="108.8">LED10</text>
<text x="187.9" y="116.1">R_LED11</text>
<text x="200.4" y="116.4">LED11</text>
<text x="205.3" y="118.1">1</text>
<text x="237.6" y="117.8" transform="rotate(-90 237.6 117.8)">+3.3V</text>
<text x="266.6" y="118.5" transform="rotate(-90 266.6 118.5)">+3.3V</text>
<text x="54.1" y="121.6">R_SW4</text>
<text x="55.2" y="125.6">SW5</text>
<text x="123.5" y="121.6">R_SW12</text>
<text x="124.6" y="125.6">SW13</text>
<text x="187.9" y="123.7">R_LED12</text>
<text x="200.4" y="124">LED12</text>
<text x="71.3" y="129.4">BTN5</text>
<text x="140.7" y="129.4">BTN13</text>
<text x="187.9" y="131.4">R_LED13</text>
<text x="200.4" y="131.6">LED13</text>
<text x="54.1" y="140.6">R_SW5</text>
<text x="123.5" y="140.6">R_SW13</text>
<text x="187.9" y="139">R_LED14</text>
<text x="200.4" y="139.2">LED14</text>
<text x="55.2" y="144.6">SW6</text>
<text x="71.3" y="148.4">BTN6</text>
<text x="124.6" y="144.6">SW14</text>
<text x="140.7" y="148.4">BTN14</text>
<text x="187.9" y="146.6">R_LED15</text>
<text x="200.4" y="146.9">LED15</text>
<text x="54.1" y="159.7">R_SW6</text>
<text x="123.5" y="159.7">R_SW14</text>
<text x="55.2" y="163.7">SW7</text>
<text x="71.3" y="167.5">BTN7</text>
<text x="124.6" y="163.7">SW15</text>
<text x="140.7" y="167.5">BTN15</text>
<text x="54.1" y="178.7">R_SW7</text>
<text x="123.5" y="178.7">R_SW15</text>
</g>
<g font-size="1.8">
<text x="34.8" y="34.2">SW0_CPLD</text>
<text x="104.7" y="34.2">SW8_CPLD</text>
<text x="175" y="34.2">LD0_CPLD</text>
<text x="230.7" y="34.2">SW15_CPLD</text>
<text x="261.6" y="34.2">SW14_CPLD</text>
<text x="175" y="41.9">LD1_CPLD</text>
<text x="230.7" y="36.8">SW13_CPLD</text>
<text x="230.7" y="39.3">SW11_CPLD</text>
<text x="231.7" y="41.9">SW9_CPLD</text>
<text x="261.6" y="36.8">SW12_CPLD</text>
<text x="261.6" y="39.3">SW10_CPLD</text>
<text x="261.6" y="41.9">SW8_CPLD</text>
<text x="34.8" y="53.3">SW1_CPLD</text>
<text x="104.7" y="53.3">SW9_CPLD</text>
<text x="175" y="49.5">LD2_CPLD</text>
<text x="175" y="57.1">LD3_CPLD</text>
<text x="231.7" y="57.1">SW7_CPLD</text>
<text x="231.7" y="59.6">SW5_CPLD</text>
<text x="261.6" y="57.1">SW6_CPLD</text>
<text x="261.6" y="59.6">SW4_CPLD</text>
<text x="175" y="64.7">LD4_CPLD</text>
<text x="231.7" y="62.2">SW3_CPLD</text>
<text x="231.7" y="64.7">SW1_CPLD</text>
<text x="261.6" y="62.2">SW2_CPLD</text>
<text x="261.6" y="64.7">SW0_CPLD</text>
<text x="34.8" y="72.3">SW2_CPLD</text>
<text x="103.7" y="72.3">SW10_CPLD</text>
<text x="175" y="72.3">LD5_CPLD</text>
<text x="175" y="80">LD6_CPLD</text>
<text x="231.2" y="80">LD15_CPLD</text>
<text x="231.2" y="82.5">LD13_CPLD</text>
<text x="261.6" y="80">LD14_CPLD</text>
<text x="261.6" y="82.5">LD12_CPLD</text>
<text x="175" y="87.6">LD7_CPLD</text>
<text x="231.2" y="85">LD11_CPLD</text>
<text x="232.2" y="87.6">LD9_CPLD</text>
<text x="261.6" y="85">LD10_CPLD</text>
<text x="261.6" y="87.6">LD8_CPLD</text>
<text x="34.8" y="91.4">SW3_CPLD</text>
<text x="103.7" y="91.4">SW11_CPLD</text>
<text x="175" y="95.2">LD8_CPLD</text>
<text x="175" y="102.8">LD9_CPLD</text>
<text x="232.2" y="102.8">LD7_CPLD</text>
<text x="232.2" y="105.4">LD5_CPLD</text>
<text x="232.2" y="107.9">LD3_CPLD</text>
<text x="261.6" y="102.8">LD6_CPLD</text>
<text x="261.6" y="105.4">LD4_CPLD</text>
<text x="261.6" y="107.9">LD2_CPLD</text>
<text x="34.8" y="110.4">SW4_CPLD</text>
<text x="103.7" y="110.4">SW12_CPLD</text>
<text x="174" y="110.4">LD10_CPLD</text>
<text x="232.2" y="110.4">LD1_CPLD</text>
<text x="261.6" y="110.4">LD0_CPLD</text>
<text x="174" y="118.1">LD11_CPLD</text>
<text x="174" y="125.7">LD12_CPLD</text>
<text x="34.8" y="129.5">SW5_CPLD</text>
<text x="103.7" y="129.5">SW13_CPLD</text>
<text x="174" y="133.3">LD13_CPLD</text>
<text x="174" y="140.9">LD14_CPLD</text>
<text x="34.8" y="148.5">SW6_CPLD</text>
<text x="103.7" y="148.5">SW14_CPLD</text>
<text x="174" y="148.5">LD15_CPLD</text>
<text x="34.8" y="167.6">SW7_CPLD</text>
<text x="103.7" y="167.6">SW15_CPLD</text>
</g>
</svg>
